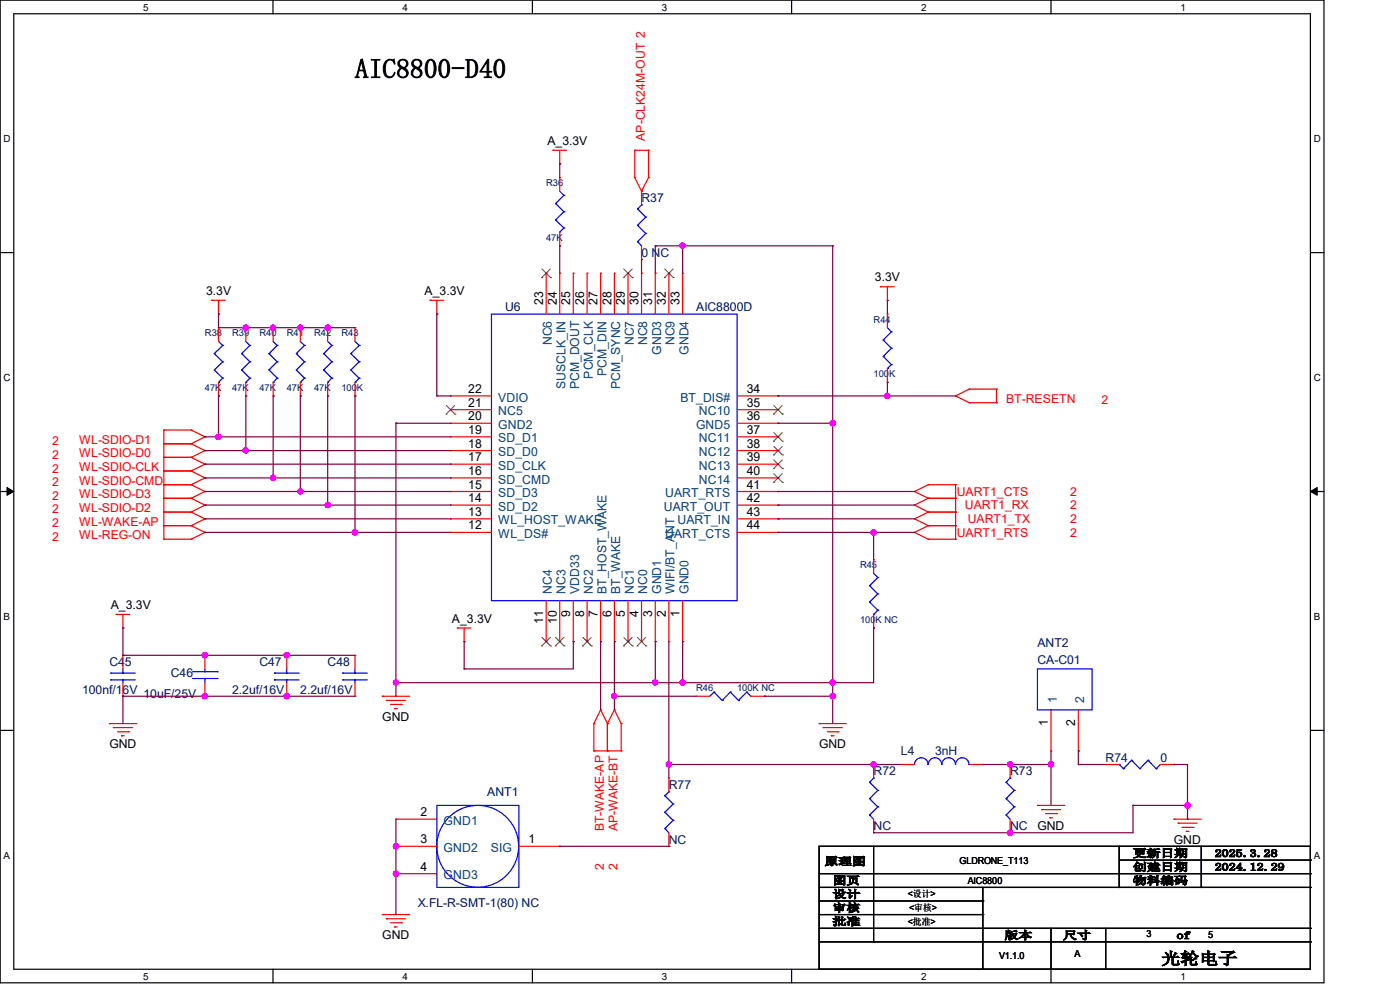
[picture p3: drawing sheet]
<svg xmlns="http://www.w3.org/2000/svg" width="297mm" height="210mm" viewBox="0 0 297 210" stroke-linecap="round" stroke-linejoin="round" font-family="sans-serif">
<path d="M0 0h280.9v208.5h-280.9zM2.9 2.9h275.1v202.7h-275.1z" fill="none" stroke="#000" stroke-width=".25"/>
<g fill="#fff">
<path d="M30.4 .3h1.1v2.4h-1.1z"/>
<path d="M30.4 205.9h1.1v2.3h-1.1z"/>
</g>
<path d="M57.9 0v2.9M57.9 205.6v2.9" fill="none" stroke="#000" stroke-width=".25"/>
<g fill="#fff">
<path d="M85.4 .3h1.1v2.4h-1.1z"/>
<path d="M85.4 205.9h1.1v2.3h-1.1z"/>
</g>
<path d="M112.9 0v2.9M112.9 205.6v2.9" fill="none" stroke="#000" stroke-width=".25"/>
<g fill="#fff">
<path d="M140.4 .3h1.2v2.4h-1.2z"/>
<path d="M140.4 205.9h1.2v2.3h-1.2z"/>
</g>
<path d="M167.9 0v2.9M167.9 205.6v2.9" fill="none" stroke="#000" stroke-width=".25"/>
<g fill="#fff">
<path d="M195.4 .3h1.2v2.4h-1.2z"/>
<path d="M195.4 205.9h1.2v2.3h-1.2z"/>
</g>
<path d="M223 0v2.9M223 205.6v2.9" fill="none" stroke="#000" stroke-width=".25"/>
<g fill="#fff">
<path d="M250.4 .3h1.2v2.4h-1.2z"/>
<path d="M250.4 205.9h1.2v2.3h-1.2z"/>
<path d="M.8 28.2h1.4v2.4h-1.4z"/>
<path d="M278.7 28.2h1.5v2.4h-1.5z"/>
<path d="M.8 78.9h1.4v2.3h-1.4z"/>
<path d="M278.7 78.9h1.5v2.3h-1.5z"/>
</g>
<path d="M0 53.6h2.9M278 53.6h2.9" fill="none" stroke="#000" stroke-width=".25"/>
<g fill="#fff">
<path d="M.8 129.6h1.3v2.3h-1.3z"/>
<path d="M278.7 129.6h1.4v2.3h-1.4z"/>
</g>
<path d="M0 104.3h2.9M278 104.3h2.9" fill="none" stroke="#000" stroke-width=".25"/>
<path d="M1.5 103.4l1.4 .9-1.4 .8zM278 104.3l1.4-.9v1.7z" fill="#000" stroke="#000" stroke-width=".21"/>
<g fill="#fff">
<path d="M.8 180.3h1.3v2.3h-1.3z"/>
<path d="M278.7 180.3h1.4v2.3h-1.4z"/>
</g>
<g fill="none" stroke="#000" stroke-width=".25">
<path d="M0 154.9h2.9M278 154.9h2.9M173.8 179.5h104.2v26.1h-104.2zM185.3 179.5v20.3M237.4 179.5v8.8M254.8 179.5v8.8M173.8 185.3h104.2M173.8 196.9h104.2M173.8 199.8h104.2M173.8 188.3h104.2M173.8 191.1h34.7M173.8 194h34.7"/>
<path d="M185.3 199.8h.1M208.5 191.1h.1M208.5 194h.1M208.5 188.3v17.3M223 196.9v8.7M234.6 196.9v8.7M237.4 188.3h.1M237.4 182.5h40.6M254.8 188.3h.1M278 185.3h.1M278 196.9h.1M278 199.8h.1"/>
<path d="M278 188.3h.1M278 182.5h.1M208.5 205.6h.1M223 205.6h.1M234.6 205.6h.1"/>
</g>
<g fill="none" stroke="#f00" stroke-width=".25">
<path d="M117.3 31.9h.1M117.3 31.9h2.9M118.7 34.8h.1M118.7 37.7h.1M118.7 31.9v2.9M118.7 37.7v2.9M134.7 37.7h.1M134.7 31.9h.1M134.7 31.9v5.8M134.7 37.7l1.4 2.9M134.7 31.9h2.9M137.6 37.7h.1"/>
<path d="M137.6 31.9h.1M137.6 37.7l-1.5 2.9M137.6 31.9v5.8M115.9 58h.1M115.9 58v8.6M118.7 58h.1M118.7 52.2h.1M118.7 49.2v3M118.7 58v8.6M121.6 58h.1M121.6 58v8.6M124.5 58h.1"/>
<path d="M124.5 58v8.6M127.4 58h.1M127.4 58v8.6M130.3 58h.1M130.3 58v8.6M133.2 58h.1M133.2 58v8.6M136.1 40.6h.1M136.1 58h.1M136.1 55h.1M136.1 40.6v2.9M136.1 52.2v2.8"/>
<path d="M136.1 58v8.6M139 58h.1M139 58v8.6M141.9 58h.1M141.9 58v8.6M144.8 58h.1M144.8 58v8.6M44.9 63.7h.1M44.9 63.7h2.9M46.4 66.6h.1M46.4 69.5h.1M46.4 63.7v2.9"/>
<path d="M46.4 69.5v2.9M52.2 69.5h.1M52.2 69.5v2.9M58 69.5h.1M58 69.5v2.9M63.7 69.5h.1M63.7 69.5v2.9M69.5 69.5h.1M69.5 69.5v2.9M75.3 69.5h.1M75.3 69.5v2.9M91.2 63.7h.1"/>
<path d="M91.2 63.7h2.9M92.7 66.6h.1M92.7 63.7v2.9M186.8 60.8h.1M186.8 60.8h2.9M188.3 63.7h.1M188.3 66.6h.1M188.3 60.8v2.9M188.3 66.6v2.9M188.3 78.2v2.9M34.8 97h.1M34.8 99.9h.1"/>
<path d="M34.8 94.1h.1M34.8 91.2h.1M34.8 99.9h5.8M34.8 97h5.8M34.8 91.2v23.2M34.8 94.1h5.8M34.8 91.2h5.8M40.6 99.9h.1M40.6 97h.1M40.6 94.1h.1M40.6 91.2h.1M40.6 97l2.9 1.5"/>
<path d="M40.6 94.1l2.9 1.5M40.6 91.2l2.9 1.5M40.6 99.9l2.9 1.5M43.5 98.5h.1M43.5 95.6h.1M43.5 92.7h.1M43.5 98.5l-2.9 1.4M43.5 95.6l-2.9 1.4M43.5 92.7l-2.9 1.4M46.4 84h.1M46.4 81.1v2.9M52.2 84h.1"/>
<path d="M52.2 81.1v2.9M58 84h.1M58 81.1v2.9M63.7 84h.1M63.7 81.1v2.9M69.5 84h.1M69.5 81.1v2.9M75.3 84h.1M75.3 81.1v2.9M95.6 98.5h.1M95.6 95.6h.1M95.6 92.7h.1"/>
<path d="M95.6 89.8h.1M95.6 86.9h.1M95.6 84h.1M95.6 98.5h8.7M95.6 95.6h8.7M95.6 92.7h8.7M95.6 89.8h8.7M95.6 86.9h8.7M95.6 84h8.7M156.4 98.5h8.7M156.4 95.6h8.7M156.4 92.7h8.7"/>
<path d="M156.4 89.8h8.7M156.4 86.9h8.7M156.4 84h8.7M165.1 84h.1M165.1 86.9h.1M165.1 89.8h.1M165.1 92.7h.1M165.1 95.6h.1M165.1 98.5h.1M188.3 81.1h.1M202.7 84h.1M202.7 84l2.9 1.4"/>
<path d="M205.6 85.4h.1M205.6 82.5h.1M205.6 85.4h5.8M205.6 82.5l-2.9 1.5M205.6 82.5h5.8M211.4 82.5h.1M211.4 85.4h.1M211.4 82.5v2.9M34.8 105.7h.1M34.8 108.6h.1M34.8 102.8h.1M34.8 111.5h.1"/>
<path d="M34.8 114.4h.1M34.8 108.6h5.8M34.8 105.7h5.8M34.8 102.8h5.8M34.8 114.4h5.8M34.8 111.5h5.8M40.6 108.6h.1M40.6 105.7h.1M40.6 102.8h.1M40.6 114.4h.1M40.6 111.5h.1M40.6 105.7l2.9 1.4"/>
<path d="M40.6 102.8l2.9 1.5M40.6 111.5l2.9 1.4M40.6 108.6l2.9 1.5M43.5 107.1h.1M43.5 104.3h.1M43.5 101.4h.1M43.5 112.9h.1M43.5 110.1h.1M43.5 107.1l-2.9 1.5M43.5 104.3l-2.9 1.4M43.5 101.4l-2.9 1.4M43.5 112.9l-2.9 1.5"/>
<path d="M43.5 110.1l-2.9 1.4M95.6 112.9h.1M95.6 110.1h.1M95.6 107.1h.1M95.6 104.3h.1M95.6 101.4h.1M95.6 112.9h8.7M95.6 110.1h8.7M95.6 107.1h8.7M95.6 104.3h8.7M95.6 101.4h8.7M156.4 112.9h8.7"/>
<path d="M156.4 110.1h8.7M156.4 107.1h8.7M156.4 104.3h8.7M156.4 101.4h8.7M165.1 101.4h.1M165.1 104.3h.1M165.1 107.1h.1M165.1 110.1h.1M165.1 112.9h.1M185.3 118.7h.1M185.3 118.7v2.9M194 107.1h.1"/>
<path d="M194 110.1h.1M194 104.3h.1M194 112.9h.1M194 107.1l2.9 1.5M194 110.1l2.9 1.4M194 104.3l2.9 1.4M194 112.9l2.9 1.5M196.9 105.7h.1M196.9 108.6h.1M196.9 111.5h.1M196.9 102.8h.1M196.9 114.4h.1"/>
<path d="M196.9 108.6h5.8M196.9 105.7h5.8M196.9 102.8h5.8M196.9 114.4h5.8M196.9 111.5h5.8M196.9 105.7l-2.9 1.4M196.9 108.6l-2.9 1.5M196.9 102.8l-2.9 1.5M196.9 111.5l-2.9 1.4M202.7 108.6h.1M202.7 105.7h.1M202.7 111.5h.1"/>
<path d="M202.7 102.8h.1M202.7 114.4h.1M202.7 102.8v11.6M24.6 130.3h.1M24.6 130.3h2.9M26.1 133.2h.1M26.1 139h.1M26.1 130.3v2.9M26.1 139v2.9M43.5 139h.1M43.5 139v2.9M60.8 139h.1"/>
<path d="M60.8 139v2.9M75.3 139h.1M75.3 139v2.9M97 133.2h.1M97 133.2h2.9M98.5 136.1h.1M98.5 133.2v2.9M115.9 136.1h.1M115.9 127.4v8.7M118.7 136.1h.1M118.7 127.4v8.7M121.6 136.1h.1"/>
<path d="M121.6 127.4v8.7M124.5 136.1h.1M124.5 127.4v8.7M127.4 136.1h.1M127.4 127.4v8.7M130.3 136.1h.1M130.3 127.4v8.7M133.2 136.1h.1M133.2 127.4v8.7M136.1 136.1h.1M136.1 127.4v8.7M139 136.1h.1"/>
<path d="M139 127.4v8.7M141.9 136.1h.1M141.9 127.4v8.7M144.8 136.1h.1M144.8 127.4v8.7M185.3 133.2h.1M185.3 130.3v2.9M23.2 153.5h.1M23.2 153.5h5.8M24 154.3h.1M24 154.3h4.1M24.9 155.2h2.4"/>
<path d="M25.8 156.1h.1M25.8 156.1h.6M26.1 147.7h.1M26.1 144.8v2.9M27.3 155.2h.1M43.5 147.7h.1M43.5 144.8v2.9M60.8 147.7h.1M60.8 144.8v2.9M75.3 147.7h.1M75.3 144.8v2.9M81.1 147.7h.1"/>
<path d="M81.1 147.7h5.8M82 148.6h.1M82 148.6h4M82.8 149.4h2.4M83.7 150.3h.1M83.7 150.3h.6M85.2 149.4h.1M126 153.5h.1M126 159.3h.1M126 159.3h5.8M126 153.5v5.8M127.4 150.6h.1"/>
<path d="M127.4 150.6l-1.4 2.9M127.4 150.6l1.5 2.9M128.9 153.5h.1M128.9 159.3h.1M128.9 153.5v5.8M130.3 150.6h.1M130.3 150.6l-1.4 2.9M130.3 150.6l1.5 2.9M131.8 153.5h.1M131.8 159.3h.1M131.8 153.5v5.8M147.7 147.7h.1"/>
<path d="M147.7 147.7h2.9M159.3 147.7h2.9M162.2 147.7h.1M173.8 153.5h.1M173.8 153.5h5.7M174.6 154.3h.1M174.6 154.3h4.1M175.5 155.2h2.3M176.4 156.1h.1M176.4 156.1h.6M177.8 155.2h.1M223 159.3h.1"/>
<path d="M223 150.6v8.7M228.8 159.3h.1M228.8 150.6v8.7M84 173.8h.1M84 179.5h.1M84 173.8h8.7M84 179.5h8.7M110.1 179.5h8.6M118.7 179.5h.1M141.9 179.5h.1M141.9 165.1h.1M141.9 165.1v2.9"/>
<path d="M141.9 176.7v2.8M185.3 176.7h.1M185.3 162.2h.1M185.3 162.2v2.9M185.3 173.8v2.9M191.1 162.2h.1M191.1 162.2h2.9M205.6 162.2h2.9M208.5 162.2h.1M214.3 176.7h.1M214.3 162.2h.1M214.3 162.2v2.9"/>
<path d="M214.3 173.8v2.9M220.1 170.9h.1M220.1 170.9h5.8M221 171.7h.1M221 171.7h4M221.8 172.6h2.4M222.7 173.5h.1M222.7 173.5h.6M224.2 172.6h.1M234.6 162.2h.1M234.6 162.2h2.8M246.2 162.2h2.8"/>
<path d="M249 173.8h.1M249 162.2h.1M249 173.8h5.8M249.9 174.6h.1M249.9 174.6h4.1M250.8 175.5h2.3M251.7 176.4h.1M251.7 176.4h.5M253.1 175.5h.1M81.1 194h.1M81.1 194h5.8M82 194.9h.1"/>
<path d="M82 194.9h4M82.8 195.7h2.4M83.7 196.6h.1M83.7 196.6h.6M84 185.3h.1M84 185.3h8.7M85.2 195.7h.1"/>
</g>
<g fill="none" stroke="#00f" stroke-width=".25">
<path d="M117.9 43.2h.1M117.9 46.7h.1M117.9 43.2l1.7 1.7M117.9 46.7l1.7 1.7M118.7 49.2h.1M118.7 40.6l.9 .8M119.6 41.4h.1M119.6 44.9h.1M119.6 48.4h.1M119.6 41.4l-1.7 1.8M119.6 44.9l-1.7 1.8M119.6 48.4l-.9 .8"/>
<path d="M135.3 51.3h.1M135.3 47.8h.1M135.3 44.3h.1M135.3 51.3l.8 .9M135.3 47.8l1.7 1.7M135.3 44.3l1.7 1.8M136.1 43.5h.1M136.1 43.5l-.8 .8M137 49.5h.1M137 46.1h.1M137 49.5l-1.7 1.8M137 46.1l-1.7 1.7"/>
<path d="M45.5 75h.1M45.5 78.5h.1M45.5 75l1.7 1.8M45.5 78.5l1.7 1.7M46.4 72.4l.8 .9M47.2 73.3h.1M47.2 76.8h.1M47.2 73.3l-1.7 1.7M47.2 76.8l-1.7 1.7M51.3 75h.1M51.3 78.5h.1M51.3 75l1.7 1.8"/>
<path d="M51.3 78.5l1.7 1.7M52.2 72.4l.8 .9M53 73.3h.1M53 76.8h.1M53 73.3l-1.7 1.7M53 76.8l-1.7 1.7M57.1 75h.1M57.1 78.5h.1M57.1 75l1.7 1.8M57.1 78.5l1.7 1.7M58 72.4l.8 .9M58.8 73.3h.1"/>
<path d="M58.8 76.8h.1M58.8 73.3l-1.7 1.7M58.8 76.8l-1.7 1.7M62.9 75h.1M62.9 78.5h.1M62.9 75l1.7 1.8M62.9 78.5l1.7 1.7M63.7 72.4l.9 .9M64.6 73.3h.1M64.6 76.8h.1M64.6 73.3l-1.7 1.7M64.6 76.8l-1.7 1.7"/>
<path d="M68.7 75h.1M68.7 78.5h.1M68.7 75l1.7 1.8M68.7 78.5l1.7 1.7M69.5 72.4l.9 .9M70.4 73.3h.1M70.4 76.8h.1M70.4 73.3l-1.7 1.7M70.4 76.8l-1.7 1.7M74.4 75h.1M74.4 78.5h.1M74.4 75l1.8 1.8"/>
<path d="M74.4 78.5l1.8 1.7M75.3 72.4l.9 .9M76.2 73.3h.1M76.2 76.8h.1M76.2 73.3l-1.8 1.7M76.2 76.8l-1.8 1.7M104.3 66.6h52.1v60.8h-52.1zM187.4 72.1h.1M187.4 75.6h.1M187.4 72.1l1.7 1.8M187.4 75.6l1.7 1.7M188.3 78.2h.1"/>
<path d="M188.3 69.5l.8 .9M189.1 70.4h.1M189.1 73.9h.1M189.1 77.3h.1M189.1 70.4l-1.7 1.7M189.1 73.9l-1.7 1.7M189.1 77.3l-.8 .9M46.4 81.1h.1M47.2 80.2h.1M47.2 80.2l-.8 .9M52.2 81.1h.1M53 80.2h.1"/>
<path d="M53 80.2l-.8 .9M58 81.1h.1M58.8 80.2h.1M58.8 80.2l-.8 .9M63.7 81.1h.1M64.6 80.2h.1M64.6 80.2l-.9 .9M69.5 81.1h.1M70.4 80.2h.1M70.4 80.2l-.9 .9M75.3 81.1h.1M76.2 80.2h.1"/>
<path d="M76.2 80.2l-.9 .9M184.5 124.2h.1M184.5 127.7h.1M184.5 124.2l1.7 1.8M184.5 127.7l1.7 1.8M185.3 130.3h.1M185.3 121.6l.9 .9M186.2 122.5h.1M186.2 126h.1M186.2 129.5h.1M186.2 122.5l-1.7 1.7M186.2 126l-1.7 1.7"/>
<path d="M186.2 129.5l-.9 .8M23.5 142.8h.1M23.5 144.2h.1M23.5 142.8h5.2M23.5 144.2h5.2M26.1 144.2h.1M26.1 142.8h.1M26.1 141.9v.9M26.1 144.2v.6M40.9 143.9h5.2M40.9 142.5h5.2M43.5 142.5h.1"/>
<path d="M43.5 143.9h.1M43.5 141.9v.6M43.5 143.9v.9M46.1 143.9h.1M46.1 142.5h.1M58.2 142.8h.1M58.2 144.2h.1M58.2 142.8h5.3M58.2 144.2h5.3M60.8 144.2h.1M60.8 142.8h.1M60.8 141.9v.9"/>
<path d="M60.8 144.2v.6M72.7 142.8h.1M72.7 144.2h.1M72.7 142.8h5.2M72.7 144.2h5.2M75.3 144.2h.1M75.3 142.8h.1M75.3 141.9v.9M75.3 144.2v.6M151.5 146.8h.1M151.5 146.8l-.9 .9M151.5 146.8l1.7 1.8"/>
<path d="M153.2 148.6h.1M154.9 146.8h.1M154.9 146.8l-1.7 1.8M154.9 146.8l1.8 1.8M156.7 148.6h.1M158.4 146.8h.1M158.4 146.8l-1.7 1.8M158.4 146.8l.9 .9M159.3 147.7h.1M220.1 141.9h11.6v8.7h-11.6zM92.7 170.9h17.4v17.4h-17.4zM141.1 175.8h.1"/>
<path d="M141.1 172.3h.1M141.1 168.8h.1M141.1 175.8l.8 .9M141.1 172.3l1.7 1.7M141.1 168.8l1.7 1.8M141.9 168h.1M141.9 168l-.8 .8M142.8 174h.1M142.8 170.6h.1M142.8 174l-1.7 1.8M142.8 170.6l-1.7 1.7M184.5 172.9h.1"/>
<path d="M184.5 169.4h.1M184.5 165.9h.1M184.5 172.9l.8 .9M184.5 169.4l1.7 1.8M184.5 165.9l1.7 1.8M185.3 165.1h.1M185.3 165.1l-.8 .8M186.2 171.2h.1M186.2 167.7h.1M186.2 171.2l-1.7 1.7M186.2 167.7l-1.7 1.7M194 162.2a1.44 1.44 0 0 1 1.5-1.5 1.44 1.44 0 0 1 1.4 1.5"/>
<path d="M196.9 162.2a1.42 1.42 0 0 1 1.5-1.5 1.42 1.42 0 0 1 1.4 1.5 1.48 1.48 0 0 1 1-1.4 1.48 1.48 0 0 1 1.6 .5l.3 .9a1.46 1.46 0 0 1 1-1.4 1.46 1.46 0 0 1 1.6 .5l.3 .9M213.4 172.9h.1M213.4 169.4h.1M213.4 165.9h.1M213.4 172.9l.9 .9M213.4 169.4l1.8 1.8M213.4 165.9l1.8 1.8M214.3 165.1h.1M214.3 165.1l-.9 .8M215.2 171.2h.1M215.2 167.7h.1M215.2 171.2l-1.8 1.7"/>
<path d="M215.2 167.7l-1.8 1.7M237.4 162.2h.1M237.4 162.2l.9 .9M238.3 163.1h.1M240.1 161.3h.1M240.1 161.3l1.7 1.8M240.1 161.3l-1.8 1.8M241.8 163.1h.1M243.5 161.3h.1M243.5 161.3l1.8 1.8M243.5 161.3l-1.7 1.8M245.3 163.1h.1"/>
<path d="M246.2 162.2l-.9 .9"/>
<circle cx="101.3" cy="179.5" r="8.7"/>
</g>
<g fill="none" stroke="#804000" stroke-width=".21">
<path d="M114.9 58.9h.1M115 57.1l1.8 1.8M116.8 57.1l-1.9 1.8M116.8 58.9h.1M132.3 58.9h.1M132.3 57.1l1.9 1.8M134.1 57.1l-1.8 1.8M134.2 58.9h.1M141 58.9h.1M141 57.1l1.8 1.8M142.8 57.1l-1.8 1.8M142.8 58.9h.1"/>
<path d="M94.7 87.8h.1M94.7 86l1.8 1.8M96.5 86l-1.8 1.8M96.5 87.8h.1M164.1 87.8h.1M164.1 93.6h.1M164.1 96.5h.1M164.1 99.4h.1M164.2 86l1.8 1.8M164.2 91.8l1.8 1.8M164.2 94.7l1.8 1.8M164.2 97.6l1.8 1.8"/>
<path d="M165.9 94.7l-1.8 1.8M165.9 86l-1.8 1.8M165.9 91.8l-1.8 1.8M165.9 97.6l-1.8 1.8M166 87.8h.1M166 93.6h.1M166 96.5h.1M166 99.4h.1M164.1 102.3h.1M164.2 100.5l1.8 1.8M165.9 100.5l-1.8 1.8M166 102.3h.1"/>
<path d="M114.9 137h.1M115 135.2l1.8 1.8M116.8 135.2l-1.9 1.8M116.8 137h.1M117.8 137h.1M117.9 135.2l1.8 1.8M119.6 135.2l-1.8 1.8M119.7 137h.1M123.6 137h.1M123.7 135.2l1.8 1.8M125.4 135.2l-1.8 1.8M125.5 137h.1"/>
<path d="M132.3 137h.1M132.3 135.2l1.9 1.8M134.1 135.2l-1.8 1.8M134.2 137h.1M135.2 137h.1M135.2 135.2l1.8 1.8M137 135.2l-1.8 1.8M137 137h.1"/>
</g>
<g fill="none" stroke="#800040" stroke-width=".25">
<path d="M118.7 34.8h.1M118.7 34.8v2.9M118.7 52.2h.1M118.7 52.2v5.8M136.1 55h.1M136.1 55v3M139 52.2h.1M139 52.2v5.8M139 52.2h37.7M144.8 52.2h.1M144.8 52.2v5.8M176.7 52.2h.1"/>
<path d="M176.7 52.2v101.3M46.4 66.6h.1M46.4 69.5h.1M46.4 66.6v2.9M46.4 69.5h28.9M52.2 69.5h.1M58 69.5h.1M63.7 69.5h.1M69.5 69.5h.1M92.7 66.6h.1M92.7 66.6v17.4M188.3 63.7h.1"/>
<path d="M188.3 63.7v2.9M43.5 98.5h.1M43.5 95.6h.1M43.5 92.7h.1M43.5 98.5h52.1M43.5 95.6h52.1M43.5 92.7h52.1M46.4 84h.1M46.4 92.7h.1M46.4 84v8.7M52.2 84h.1M52.2 95.6h.1"/>
<path d="M52.2 84v11.6M58 84h.1M58 84v17.4M63.7 84h.1M63.7 84v20.3M69.5 84h.1M69.5 84v23.1M75.3 84h.1M75.3 84v28.9M84 89.8h.1M84 89.8h11.6M84 89.8v57.9"/>
<path d="M92.7 84h.1M92.7 84h2.9M165.1 89.8h.1M165.1 84h.1M165.1 89.8h11.6M165.1 84h37.6M176.7 89.8h.1M188.3 81.1h.1M188.3 84h.1M188.3 81.1v2.9M43.5 112.9h.1M43.5 107.1h.1"/>
<path d="M43.5 104.3h.1M43.5 101.4h.1M43.5 110.1h.1M43.5 112.9h52.1M43.5 107.1h52.1M43.5 104.3h52.1M43.5 101.4h52.1M43.5 110.1h52.1M58 101.4h.1M63.7 104.3h.1M69.5 107.1h.1M75.3 112.9h.1"/>
<path d="M165.1 112.9h.1M165.1 104.3h.1M165.1 107.1h.1M165.1 110.1h.1M165.1 112.9h28.9M165.1 107.1h28.9M165.1 104.3h28.9M165.1 110.1h28.9M185.3 112.9h.1M185.3 112.9v5.8M26.1 133.2h.1M26.1 139h.1"/>
<path d="M26.1 133.2v5.8M26.1 139h49.2M43.5 139h.1M60.8 139h.1M98.5 136.1h.1M98.5 136.1v5.8M121.6 136.1h.1M121.6 136.1v5.8h-23.1M127.4 136.1h.1M127.4 136.1v14.5M130.3 136.1h.1M130.3 136.1v14.5"/>
<path d="M139 136.1h.1M139 136.1v8.7M141.9 136.1v29M144.8 136.1h.1M144.8 136.1v8.7M185.3 133.2h.1M185.3 133.2v11.6h-101.3M26.1 147.7h.1M26.1 147.7h49.2M26.1 147.7v5.8M43.5 147.7h.1M60.8 147.7h.1"/>
<path d="M84 144.8h.1M98.5 141.9h.1M130.3 147.7h.1M130.3 147.7h17.4M139 144.8h.1M144.8 144.8h.1M162.2 147.7h.1M162.2 147.7h14.5M176.7 144.8h.1M176.7 147.7h.1M223 159.3v11.6M228.8 159.3h.1"/>
<path d="M228.8 159.3v2.9M84 179.5h.1M84 173.8v20.2M118.7 179.5h23.2M141.9 162.2h.1M141.9 179.5h.1M141.9 162.2h49.2M185.3 162.2h.1M208.5 162.2h14.5M214.3 162.2h.1M214.3 176.7h.1M223 162.2h.1"/>
<path d="M228.8 162.2h.1M228.8 162.2h5.8M240.4 170.9h.1M240.4 170.9v5.8h-55.1M240.4 170.9h11.5M249 162.2h.1M249 162.2h2.9v11.6M251.9 170.9h.1M251.9 173.8h.1M84 185.3h.1M84 194h.1"/>
</g>
<g fill="#f0f" stroke="#f0f" stroke-width=".25">
<circle cx="84" cy="144.8" r=".55"/>
<circle cx="144.8" cy="144.8" r=".55"/>
<circle cx="139" cy="144.8" r=".55"/>
<circle cx="176.6" cy="144.8" r=".56"/>
<circle cx="176.6" cy="89.8" r=".56"/>
<circle cx="144.8" cy="52.1" r=".55"/>
<circle cx="188.2" cy="84" r=".55"/>
<circle cx="185.3" cy="112.9" r=".55"/>
<circle cx="52.1" cy="69.5" r=".55"/>
<circle cx="63.7" cy="69.5" r=".55"/>
<circle cx="57.9" cy="69.5" r=".55"/>
<circle cx="46.3" cy="92.7" r=".56"/>
<circle cx="52.1" cy="95.5" r=".55"/>
<circle cx="57.9" cy="101.3" r=".55"/>
<circle cx="63.7" cy="104.2" r=".55"/>
<circle cx="69.5" cy="107.1" r=".55"/>
<circle cx="69.5" cy="69.5" r=".55"/>
<circle cx="75.3" cy="112.9" r=".56"/>
<circle cx="130.3" cy="147.7" r=".55"/>
<circle cx="43.4" cy="147.7" r=".55"/>
<circle cx="43.4" cy="139" r=".55"/>
<circle cx="60.8" cy="139" r=".56"/>
<circle cx="60.8" cy="147.7" r=".56"/>
<circle cx="176.6" cy="147.7" r=".56"/>
<circle cx="214.3" cy="162.2" r=".55"/>
<circle cx="223" cy="162.2" r=".55"/>
<circle cx="185.3" cy="162.2" r=".55"/>
<circle cx="141.9" cy="162.2" r=".55"/>
<circle cx="214.3" cy="176.6" r=".55"/>
<circle cx="251.9" cy="170.9" r=".55"/>
<circle cx="84" cy="179.5" r=".55"/>
<circle cx="84" cy="185.3" r=".55"/>
</g>
<text font-size="5.8" x="75.3" y="16.6">AIC8800-D40</text>
<text font-size="3.5" x="246.4" y="204.5">光轮电子</text>
<g font-size="2.6" fill="#f00">
<text x="136.8" y="29.8" transform="rotate(-90 136.8 29.8)">AP-CLK24M-OUT 2</text>
<text x="213.4" y="85.5">BT-RESETN</text>
<text x="233.7" y="85.8">2</text>
<text x="11" y="94.4">2</text>
<text x="16.8" y="94.1">WL-SDIO-D1</text>
<text x="11" y="100.2">2</text>
<text x="11" y="97.3">2</text>
<text x="16.8" y="99.9">WL-SDIO-CLK</text>
<text x="16.8" y="97">WL-SDIO-D0</text>
<text x="11" y="106">2</text>
<text x="11" y="103.1">2</text>
<text x="16.8" y="105.7">WL-SDIO-D3</text>
<text x="16.8" y="102.8">WL-SDIO-CMD</text>
<text x="203" y="105.2">UART1_CTS</text>
<text x="227" y="105.2">2</text>
<text x="11" y="108.9">2</text>
<text x="11" y="111.8">2</text>
<text x="16.8" y="108.6">WL-SDIO-D2</text>
<text x="16.8" y="111.5">WL-WAKE-AP</text>
<text x="203" y="113.8">UART1_RTS</text>
<text x="204.7" y="108">UART1_RX</text>
<text x="205.3" y="111">UART1_TX</text>
<text x="227" y="111">2</text>
<text x="227" y="113.8">2</text>
<text x="227" y="108">2</text>
<text x="11" y="114.7">2</text>
<text x="16.8" y="114.4">WL-REG-ON</text>
<text x="128.1" y="176.4" transform="rotate(-90 128.1 176.4)">BT-WAKE-AP</text>
<text x="131" y="176.4" transform="rotate(-90 131 176.4)">AP-WAKE-BT</text>
<text x="128.1" y="184.5" transform="rotate(-90 128.1 184.5)">2</text>
<text x="131" y="184.5" transform="rotate(-90 131 184.5)">2</text>
</g>
<g font-size="2.6">
<text x="116.1" y="30.7">A_3.3V</text>
<text x="185.6" y="59.7">3.3V</text>
<text x="43.7" y="62.6">3.3V</text>
<text x="90.1" y="62.6">A_3.3V</text>
<text x="115.2" y="64.6" transform="rotate(-90 115.2 64.6)">23</text>
<text x="118.1" y="64.6" transform="rotate(-90 118.1 64.6)">24</text>
<text x="121" y="64.6" transform="rotate(-90 121 64.6)">25</text>
<text x="123.9" y="64.6" transform="rotate(-90 123.9 64.6)">26</text>
<text x="126.8" y="64.6" transform="rotate(-90 126.8 64.6)">27</text>
<text x="129.7" y="64.6" transform="rotate(-90 129.7 64.6)">28</text>
<text x="132.6" y="64.6" transform="rotate(-90 132.6 64.6)">29</text>
<text x="135.5" y="64.6" transform="rotate(-90 135.5 64.6)">30</text>
<text x="138.4" y="64.6" transform="rotate(-90 138.4 64.6)">31</text>
<text x="141.3" y="64.6" transform="rotate(-90 141.3 64.6)">32</text>
<text x="144.2" y="64.6" transform="rotate(-90 144.2 64.6)">33</text>
<text x="99.4" y="83.4">22</text>
<text x="158.4" y="83.4">34</text>
<text x="99.4" y="89.2">20</text>
<text x="99.4" y="86.3">21</text>
<text x="158.4" y="86.3">35</text>
<text x="158.4" y="89.2">36</text>
<text x="99.4" y="95">18</text>
<text x="99.4" y="92">19</text>
<text x="158.4" y="92">37</text>
<text x="158.4" y="95">38</text>
<text x="99.4" y="100.8">16</text>
<text x="99.4" y="97.8">17</text>
<text x="158.4" y="97.8">39</text>
<text x="158.4" y="100.8">40</text>
<text x="99.4" y="106.5">14</text>
<text x="99.4" y="103.6">15</text>
<text x="158.4" y="103.6">41</text>
<text x="158.4" y="106.5">42</text>
<text x="99.4" y="112.3">12</text>
<text x="99.4" y="109.4">13</text>
<text x="158.4" y="109.4">43</text>
<text x="158.4" y="112.3">44</text>
<text x="23.5" y="129.2">A_3.3V</text>
<text x="121" y="130.9" transform="rotate(-90 121 130.9)">9</text>
<text x="123.9" y="130.9" transform="rotate(-90 123.9 130.9)">8</text>
<text x="126.8" y="130.9" transform="rotate(-90 126.8 130.9)">7</text>
<text x="129.7" y="130.9" transform="rotate(-90 129.7 130.9)">6</text>
<text x="132.6" y="130.9" transform="rotate(-90 132.6 130.9)">5</text>
<text x="135.5" y="130.9" transform="rotate(-90 135.5 130.9)">4</text>
<text x="138.4" y="130.9" transform="rotate(-90 138.4 130.9)">3</text>
<text x="141.3" y="130.9" transform="rotate(-90 141.3 130.9)">2</text>
<text x="144.2" y="130.9" transform="rotate(-90 144.2 130.9)">1</text>
<text x="95.9" y="132.1">A_3.3V</text>
<text x="115.2" y="132.3" transform="rotate(-90 115.2 132.3)">11</text>
<text x="118.1" y="132.3" transform="rotate(-90 118.1 132.3)">10</text>
<text x="81.1" y="152.9">GND</text>
<text x="222.3" y="154" transform="rotate(-90 222.3 154)">1</text>
<text x="228.1" y="154" transform="rotate(-90 228.1 154)">2</text>
<text x="23.2" y="158.7">GND</text>
<text x="173.8" y="158.7">GND</text>
<text x="89.2" y="173.1">2</text>
<text x="89.2" y="178.9">3</text>
<text x="112.1" y="178.9">1</text>
<text x="220.1" y="176.1">GND</text>
<text x="249" y="179">GND</text>
<text x="89.2" y="184.7">4</text>
<text x="81.1" y="199.3">GND</text>
</g>
<g font-size="2.6" fill="#000080">
<text x="136.1" y="42.9">R37</text>
<text x="136.1" y="54.5">0 NC</text>
<text x="107.1" y="66">U6</text>
<text x="147.7" y="66">AIC8800D</text>
<text x="220.1" y="137.3">ANT2</text>
<text x="23.2" y="141.4">C45</text>
<text x="36.2" y="143.7">C46</text>
<text x="55" y="141.4">C47</text>
<text x="69.5" y="141.4">C48</text>
<text x="220.1" y="140.8">CA-C01</text>
<text x="17.4" y="147.1">100nf/16V</text>
<text x="30.4" y="148">10uF/25V</text>
<text x="49.2" y="147.1">2.2uf/16V</text>
<text x="63.7" y="147.1">2.2uf/16V</text>
<text x="191.1" y="160.1">L4</text>
<text x="198.4" y="160.1">3nH</text>
<text x="234.6" y="161.6">R74</text>
<text x="246.2" y="161.6">0</text>
<text x="141.9" y="167.4">R77</text>
<text x="185.3" y="164.5">R72</text>
<text x="214.3" y="164.5">R73</text>
<text x="103.4" y="168.9">ANT1</text>
<text x="141.9" y="179">NC</text>
<text x="185.3" y="176.1">NC</text>
<text x="214.3" y="176.1">NC</text>
<text x="88.6" y="192.3">X.FL-R-SMT-1(80) NC</text>
</g>
<g font-size="2.6" fill="#004080">
<text x="117.1" y="73.2" transform="rotate(-90 117.1 73.2)">NC6</text>
<text x="134.4" y="73.2" transform="rotate(-90 134.4 73.2)">NC7</text>
<text x="137.3" y="73.2" transform="rotate(-90 137.3 73.2)">NC8</text>
<text x="140.2" y="75.3" transform="rotate(-90 140.2 75.3)">GND3</text>
<text x="143.1" y="73.2" transform="rotate(-90 143.1 73.2)">NC9</text>
<text x="146" y="75.3" transform="rotate(-90 146 75.3)">GND4</text>
<text x="120" y="82.5" transform="rotate(-90 120 82.5)">SUSCLK_IN</text>
<text x="122.9" y="82.6" transform="rotate(-90 122.9 82.6)">PCM_DOUT</text>
<text x="125.8" y="80.3" transform="rotate(-90 125.8 80.3)">PCM_CLK</text>
<text x="128.6" y="79.7" transform="rotate(-90 128.6 79.7)">PCM_DIN</text>
<text x="131.6" y="82.5" transform="rotate(-90 131.6 82.5)">PCM_SYNC</text>
<text x="105.7" y="88.1">NC5</text>
<text x="105.7" y="85.2">VDIO</text>
<text x="144.4" y="85.2">BT_DIS#</text>
<text x="148.2" y="88.1">NC10</text>
<text x="105.7" y="93.9">SD_D1</text>
<text x="105.7" y="91">GND2</text>
<text x="147.7" y="91">GND5</text>
<text x="148.2" y="93.9">NC11</text>
<text x="105.7" y="99.7">SD_CLK</text>
<text x="105.7" y="96.8">SD_D0</text>
<text x="148.2" y="96.8">NC12</text>
<text x="148.2" y="99.7">NC13</text>
<text x="105.7" y="105.5">SD_D3</text>
<text x="105.7" y="102.6">SD_CMD</text>
<text x="141.1" y="105.5">UART_RTS</text>
<text x="148.2" y="102.6">NC14</text>
<text x="105.7" y="111.3">WL_HOST_WAKE</text>
<text x="105.7" y="108.3">SD_D2</text>
<text x="140.8" y="108.3">UART_OUT</text>
<text x="143.7" y="111.3">UART_IN</text>
<text x="105.7" y="114.1">WL_DS#</text>
<text x="141.1" y="114.1">UART_CTS</text>
<text x="117.1" y="126" transform="rotate(-90 117.1 126)">NC4</text>
<text x="120" y="126" transform="rotate(-90 120 126)">NC3</text>
<text x="122.9" y="126" transform="rotate(-90 122.9 126)">VDD33</text>
<text x="125.8" y="126" transform="rotate(-90 125.8 126)">NC2</text>
<text x="128.6" y="126" transform="rotate(-90 128.6 126)">BT_HOST_WAKE</text>
<text x="131.6" y="126" transform="rotate(-90 131.6 126)">BT_WAKE</text>
<text x="134.4" y="126" transform="rotate(-90 134.4 126)">NC1</text>
<text x="137.3" y="126" transform="rotate(-90 137.3 126)">NC0</text>
<text x="140.2" y="126" transform="rotate(-90 140.2 126)">GND1</text>
<text x="143.1" y="126" transform="rotate(-90 143.1 126)">WIFI/BT_ANT</text>
<text x="146" y="126" transform="rotate(-90 146 126)">GND0</text>
<text x="224.2" y="149.1" transform="rotate(-90 224.2 149.1)">1</text>
<text x="230" y="149.1" transform="rotate(-90 230 149.1)">2</text>
<text x="94.1" y="175">GND1</text>
<text x="94.1" y="180.7">GND2</text>
<text x="104.1" y="180.7">SIG</text>
<text x="94.1" y="186.5">GND3</text>
</g>
<g font-size="2.3">
<text x="174.9" y="183.5">原理图</text>
<text x="240.4" y="181.8">更新日期</text>
<text x="240.4" y="184.7">创建日期</text>
<text x="257.7" y="181.8">2025.3.28</text>
<text x="257.7" y="184.7">2024.12.29</text>
<text x="176.7" y="187.6">图页</text>
<text x="176.7" y="190.5">设计</text>
<text x="240.4" y="187.6">物料编码</text>
<text x="176.7" y="193.4">审核</text>
<text x="176.7" y="196.3">批准</text>
<text x="213.1" y="199.2">版本</text>
<text x="225.6" y="199.2">尺寸</text>
<text x="249.6" y="199.2">of</text>
</g>
<g font-size="2.1">
<text x="30.4" y="2.2">5</text>
<text x="85.4" y="2.2">4</text>
<text x="140.4" y="2.2">3</text>
<text x="195.4" y="2.2">2</text>
<text x="250.4" y="2.2">1</text>
<text x=".8" y="30.1">D</text>
<text x="278.7" y="30.1">D</text>
<text x=".8" y="80.8">C</text>
<text x="278.7" y="80.8">C</text>
<text x=".8" y="131.5">B</text>
<text x="278.7" y="131.5">B</text>
<text x=".8" y="182.2">A</text>
<text x="278.7" y="182.2">A</text>
<text x="30.4" y="207.8">5</text>
<text x="85.4" y="207.8">4</text>
<text x="140.4" y="207.8">3</text>
<text x="195.4" y="207.8">2</text>
<text x="250.4" y="207.8">1</text>
</g>
<g font-size="2" fill="#000080">
<text x="115.9" y="39.5">R36</text>
<text x="115.9" y="51.1">47K</text>
<text x="43.5" y="71.3">R38</text>
<text x="49.2" y="71.3">R39</text>
<text x="55" y="71.3">R40</text>
<text x="60.8" y="71.3">R41</text>
<text x="66.6" y="71.3">R42</text>
<text x="72.4" y="71.3">R43</text>
<text x="185.3" y="68.5">R44</text>
<text x="43.5" y="82.9">47K</text>
<text x="49.2" y="82.9">47K</text>
<text x="55" y="82.9">47K</text>
<text x="60.8" y="82.9">47K</text>
<text x="66.6" y="82.9">47K</text>
<text x="72.4" y="82.9">100K</text>
<text x="185.3" y="80">100K</text>
<text x="182.5" y="120.6">R45</text>
<text x="182.5" y="132.2">100K NC</text>
<text x="147.7" y="146.6">R46</text>
<text x="156.4" y="146.6">100K NC</text>
</g>
<g font-size="2">
<text x="203.6" y="183.4">GLDRONE_T113</text>
<text x="192.6" y="190.3">&lt;设计&gt;</text>
<text x="205.3" y="187.4">AIC8800</text>
<text x="192.6" y="196.1">&lt;批准&gt;</text>
<text x="192.9" y="193.2">&lt;审核&gt;</text>
<text x="212" y="203.4">V1.1.0</text>
<text x="227.9" y="203.1">A</text>
<text x="243.2" y="198.8">3</text>
<text x="256.3" y="199">5</text>
</g>
</svg>
